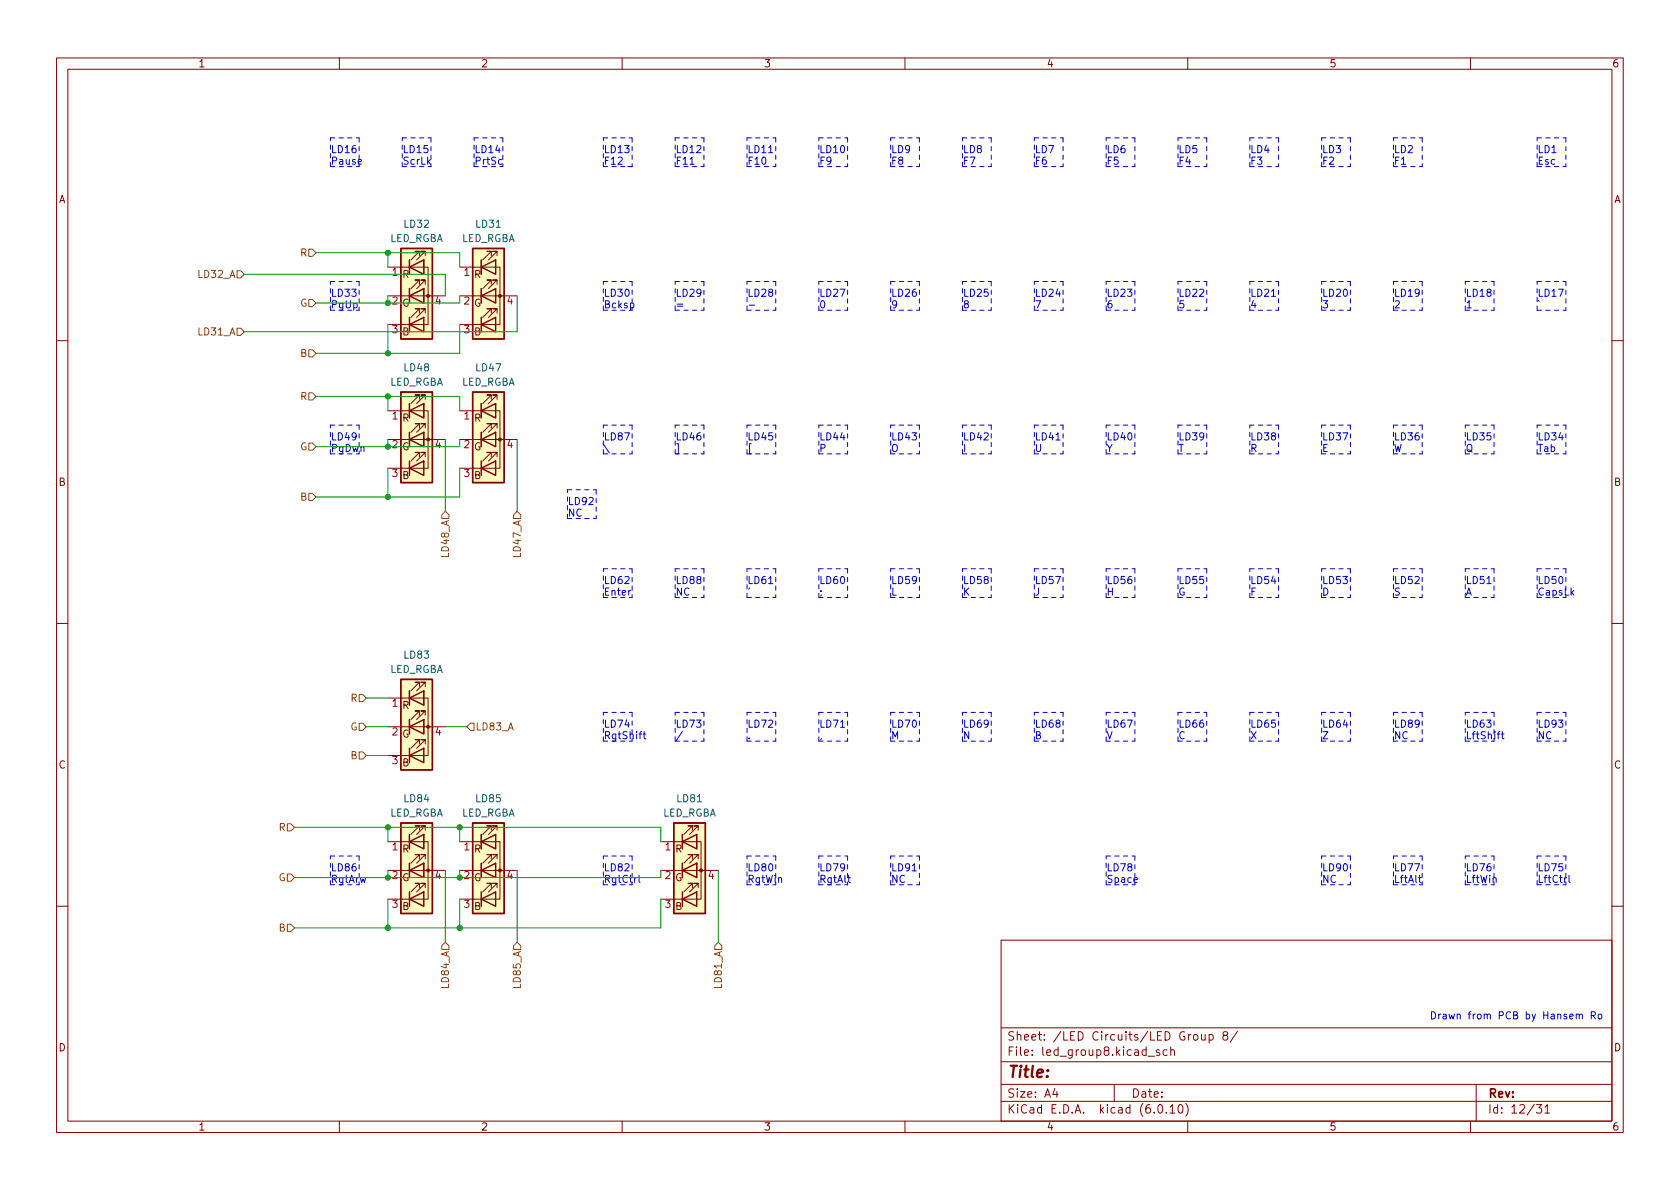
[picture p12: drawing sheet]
<svg xmlns="http://www.w3.org/2000/svg" width="297mm" height="210mm" viewBox="0 0 297 210" stroke-linecap="round" stroke-linejoin="round" font-family="sans-serif">
<g fill="none" stroke="#840000" stroke-width=".18">
<path d="M10 10.2h277v190.1h-277zM12 12.2h273v186.1h-273zM60 10.2v2M110 10.2v2M160 10.2v2M210 10.2v2M260 10.2v2M68.6 47.2h7.1v10.2h-7.1M68.6 52.3h2.5M72.4 51v2.6M72.4 46v2.5M72.4 52.3h6.3"/>
<path d="M74.2 55.4v-.8h-.8h.8l-1.6 1.5M74.2 50.3v-.8h-.8h.8l-1.6 1.5M74.2 45.2v-.8h-.8h.8l-1.6 1.6M74.9 51v2.6zM74.9 51h.1M74.9 46v2.5zM74.9 46h.1M75.2 55.4v-.8h-.8h.8l-1.5 1.5M75.2 50.3v-.8h-.8h.8l-1.5 1.5M75.2 45.2v-.8h-.8h.8l-1.5 1.6M81.3 47.2h7.1v10.2h-7.1M81.3 52.3h2.5"/>
<path d="M85.1 51v2.6M85.1 46v2.5M85.1 52.3h6.3M86.9 55.4v-.8h-.8h.8l-1.6 1.5M86.9 50.3v-.8h-.8h.8l-1.6 1.5M86.9 45.2v-.8h-.8h.8l-1.6 1.6M87.6 51v2.6zM87.6 51h.1M87.6 46v2.5zM87.6 46h.1M87.9 55.4v-.8h-.8h.8l-1.5 1.5M87.9 50.3v-.8h-.8h.8l-1.5 1.5"/>
<path d="M87.9 45.2v-.8h-.8h.8l-1.5 1.6M10 60.2h2M68.6 72.6h7.1v10.2h-7.1M68.6 77.7h2.5M72.4 76.4v2.6M72.4 71.4v2.5M72.4 77.7h6.3M74.2 75.7v-.8h-.8h.8l-1.6 1.5M74.2 70.6v-.8h-.8h.8l-1.6 1.6M74.9 76.4v2.6zM74.9 76.4h.1M74.9 71.4v2.5z"/>
<path d="M74.9 71.4h.1M75.2 75.7v-.8h-.8h.8l-1.5 1.5M75.2 70.6v-.8h-.8h.8l-1.5 1.6M81.3 72.6h7.1v10.2h-7.1M81.3 77.7h2.5M85.1 76.4v2.6M85.1 71.4v2.5M85.1 77.7h6.3M86.9 75.7v-.8h-.8h.8l-1.6 1.5M86.9 70.6v-.8h-.8h.8l-1.6 1.6M87.6 76.4v2.6zM87.6 76.4h.1"/>
<path d="M87.6 71.4v2.5zM87.6 71.4h.1M87.9 75.7v-.8h-.8h.8l-1.5 1.5M87.9 70.6v-.8h-.8h.8l-1.5 1.6M285 60.2h2M74.2 80.8v-.8h-.8h.8l-1.6 1.5M75.2 80.8v-.8h-.8h.8l-1.5 1.5M86.9 80.8v-.8h-.8h.8l-1.6 1.5M87.9 80.8v-.8h-.8h.8l-1.5 1.5M10 110.2h2M285 110.2h2M68.6 123.4h7.1v10.2h-7.1"/>
<path d="M68.6 128.5h2.5M72.4 127.2v2.6M72.4 122.2v2.5M72.4 128.5h6.3M74.2 131.6v-.8h-.8h.8l-1.6 1.5M74.2 126.5v-.8h-.8h.8l-1.6 1.5M74.2 121.4v-.8h-.8h.8l-1.6 1.6M74.9 127.2v2.6zM74.9 127.2h.1M74.9 122.2v2.5zM74.9 122.2h.1M75.2 131.6v-.8h-.8h.8l-1.5 1.5"/>
<path d="M75.2 126.5v-.8h-.8h.8l-1.5 1.5M75.2 121.4v-.8h-.8h.8l-1.5 1.6M68.6 148.8h7.1v10.2h-7.1M68.6 153.9h2.5M72.4 152.6v2.6M72.4 147.6v2.5M72.4 153.9h6.3M74.2 157v-.8h-.8h.8l-1.6 1.5M74.2 151.9v-.8h-.8h.8l-1.6 1.5M74.2 146.8v-.8h-.8h.8l-1.6 1.6M74.9 152.6v2.6zM74.9 152.6h.1"/>
<path d="M74.9 147.6v2.5zM74.9 147.6h.1M75.2 157v-.8h-.8h.8l-1.5 1.5M75.2 151.9v-.8h-.8h.8l-1.5 1.5M75.2 146.8v-.8h-.8h.8l-1.5 1.6M81.3 148.8h7.1v10.2h-7.1M81.3 153.9h2.5M85.1 152.6v2.6M85.1 147.6v2.5M85.1 153.9h6.3M86.9 157v-.8h-.8h.8l-1.6 1.5M86.9 151.9v-.8h-.8h.8l-1.6 1.5"/>
<path d="M86.9 146.8v-.8h-.8h.8l-1.6 1.6M87.6 152.6v2.6zM87.6 152.6h.1M87.6 147.6v2.5zM87.6 147.6h.1M87.9 157v-.8h-.8h.8l-1.5 1.5M87.9 151.9v-.8h-.8h.8l-1.5 1.5M87.9 146.8v-.8h-.8h.8l-1.5 1.6M116.8 148.8h7.2v10.2h-7.2M116.8 153.9h2.6M120.6 152.6v2.6M120.6 147.6v2.5"/>
<path d="M120.6 153.9h6.4M122.4 157v-.8h-.7h.7l-1.5 1.5M122.4 151.9v-.8h-.7h.7l-1.5 1.5M122.4 146.8v-.8h-.7h.7l-1.5 1.6M123.2 152.6v2.6zM123.2 152.6h.1M123.2 147.6v2.5zM123.2 147.6h.1M123.4 157v-.8h-.7h.7l-1.5 1.5M123.4 151.9v-.8h-.7h.7l-1.5 1.5M123.4 146.8v-.8h-.7h.7l-1.5 1.6M10 160.2h2"/>
<path d="M177 166.3h108v32h-108zM285 160.2h2M60 198.3v2M110 198.3v2M160 198.3v2M177 194.8h108M177 191.8h108M177 187.8h108M177 181.8h108M186.5 192.5l-.4 1h1M186.9 193v1M197 191.8v3"/>
<path d="M203 186.8h1.1M204.9 195.4l.2-.1a.81 .81 0 0 1 .6 .7 .81 .81 0 0 1-.3 .8h-.2a.81 .81 0 0 1-.6-.6 .81 .81 0 0 1 .3-.8zM205 185.7l-.4-.1-.2 .2 .1 .3 .5 .1v.4h-.6M206.2 196.7v.1M206.4 185.7l-.5-.1-.3 .3v.4l.2 .3h.6M206.9 195.8l.4-.5v1.5M206.9 196.8h.8M207 185.8l.2-.2 .4 .1v.9M207 185.1v1.5M208.5 195.4l.1-.1a.81 .81 0 0 1 .6 .7 .81 .81 0 0 1-.3 .8h-.1a.81 .81 0 0 1-.6-.6 .81 .81 0 0 1 .3-.8zM209.6 195.1a1.72 1.72 0 0 1 0 2.3M210 198.3v2"/>
<path d="M211.1 183l.4-.1 .3 .3v.4l-.3 .3h-.4l-.1-.3v-.4zM212.4 182.9l.1 1h.4l.2-.1M213.1 182.9v1M213.8 183l.4-.1 .3 .3v.4l-.1 .3h-.6M213.8 182.9v1.5M216.5 183.1l-.3-.3 .1-.2 .2-.2 .4 .1 .2 .2-.1 .2-.6 .2-.2 .3 .1 .4 .2 .1h.4l.2-.3-.1-.4-.2-.1M218.8 182.4l-1.3 1.9M260 198.3v2M261 191.8v6.5M271.7 195.3h.9l-.5 .6 .4 .1v.7l-.2 .1h-.4l-.2-.1M273.1 195.8l.5-.5v1.5M273.1 196.8h.9"/>
</g>
<g fill="#ffffc2" stroke="#ffffc2" stroke-width=".18">
<path d="M119.1 145.5h5.6v16h-5.6z"/>
<path d="M70.9 69.3h5.6v16h-5.6z"/>
<path d="M83.6 69.3h5.6v16h-5.6z"/>
<path d="M70.9 145.5h5.6v16h-5.6z"/>
<path d="M83.6 43.9h5.6v16h-5.6z"/>
<path d="M70.9 120.1h5.6v16h-5.6z"/>
<path d="M70.9 43.9h5.6v16h-5.6z"/>
<path d="M83.6 145.5h5.6v16h-5.6z"/>
</g>
<g fill="none" stroke="#840000" stroke-width=".25">
<path d="M70.9 43.9h5.6v16h-5.6zM72.4 57.4l2.5-1.3v2.6zM72.4 52.3l2.5-1.3v2.6zM72.4 47.2l2.5-1.2v2.5zM72.4 46v2.5M72.4 51v2.6M72.4 56.1v2.6M83.6 43.9h5.6v16h-5.6zM85.1 57.4l2.5-1.3v2.6zM85.1 52.3l2.5-1.3v2.6zM85.1 47.2l2.5-1.2v2.5zM85.1 46v2.5"/>
<path d="M85.1 51v2.6M85.1 56.1v2.6M70.9 69.3h5.6v16h-5.6zM72.4 77.7l2.5-1.3v2.6zM72.4 72.6l2.5-1.2v2.5zM72.4 71.4v2.5M72.4 76.4v2.6M83.6 69.3h5.6v16h-5.6zM85.1 77.7l2.5-1.3v2.6zM85.1 72.6l2.5-1.2v2.5zM85.1 71.4v2.5M85.1 76.4v2.6"/>
<path d="M72.4 82.8l2.5-1.3v2.6zM72.4 81.5v2.6M85.1 82.8l2.5-1.3v2.6zM85.1 81.5v2.6M70.9 120.1h5.6v16h-5.6zM72.4 133.6l2.5-1.3v2.6zM72.4 128.5l2.5-1.3v2.6zM72.4 123.4l2.5-1.2v2.5zM72.4 122.2v2.5M72.4 127.2v2.6M72.4 132.3v2.6M70.9 145.5h5.6v16h-5.6z"/>
<path d="M72.4 159l2.5-1.3v2.6zM72.4 153.9l2.5-1.3v2.6zM72.4 148.8l2.5-1.2v2.5zM72.4 147.6v2.5M72.4 152.6v2.6M72.4 157.7v2.6M83.6 145.5h5.6v16h-5.6zM85.1 159l2.5-1.3v2.6zM85.1 153.9l2.5-1.3v2.6zM85.1 148.8l2.5-1.2v2.5zM85.1 147.6v2.5M85.1 152.6v2.6"/>
<path d="M85.1 157.7v2.6M119.1 145.5h5.6v16h-5.6zM120.6 159l2.6-1.3v2.6zM120.6 153.9l2.6-1.3v2.6zM120.6 148.8l2.6-1.2v2.5zM120.6 147.6v2.5M120.6 152.6v2.6M120.6 157.7v2.6"/>
</g>
<g fill="#840000" stroke="#840000" stroke-width=".18">
<circle cx="124" cy="153.9" r=".25"/>
<circle cx="75.7" cy="77.7" r=".25"/>
<circle cx="88.4" cy="77.7" r=".25"/>
<circle cx="75.7" cy="153.9" r=".25"/>
<circle cx="88.4" cy="52.3" r=".25"/>
<circle cx="75.7" cy="128.5" r=".25"/>
<circle cx="75.7" cy="52.3" r=".25"/>
<circle cx="88.4" cy="153.9" r=".25"/>
</g>
<g fill="none" stroke="#725600" stroke-width=".18">
<path d="M41.9 58h.6l.7 .7-.7 .6h-.6zM41.9 47.9h.6l.7 .6-.7 .6h-.6zM54.6 44.1h.6l.7 .6-.7 .6h-.6zM54.6 53h.6l.7 .6-.7 .6h-.6zM54.6 61.8h.6l.7 .7-.7 .6h-.6zM54.6 78.4h.6l.7 .6-.7 .6h-.6zM54.6 69.5h.6l.7 .6-.7 .6h-.6zM54.6 87.2h.6l.7 .7-.7 .6h-.6zM78.7 90.4l.7 .7v.6h-1.3v-.6zM91.4 90.4l.7 .7v.6h-1.3v-.6zM63.5 133h.6l.7 .6-.7 .6h-.6zM63.5 122.8h.6l.7 .6-.7 .7h-.6z"/>
<path d="M63.5 127.9h.6l.7 .6-.7 .7h-.6zM83.2 127.9h.6v1.3h-.6l-.7-.7zM50.8 154.6h.6l.7 .6-.7 .6h-.6zM50.8 145.7h.6l.7 .6-.7 .6h-.6zM50.8 163.4h.6l.7 .7-.7 .6h-.6zM78.7 166.6l.7 .7v.6h-1.3v-.6zM91.4 166.6l.7 .7v.6h-1.3v-.6zM126.4 167.3l.6-.7 .6 .7v.6h-1.2z"/>
</g>
<g fill="none" stroke="#0000c2" stroke-width=".18">
<path d="M122 29h.7M135.9 27h.7M111.5 53.7l.3-.1 .3 .2-.1 .6h-.5M132.5 54h.9M224.8 52.4h.7M186.7 77.8h.7M111.5 104.4l-.3 .2M135.9 103.2h.7M262.9 103.2h.7M113.7 129.8h.5M113.9 129.4v1.1l.3 .1M120.7 129.3l-1.1 1.7"/>
<path d="M148.6 128.6h.7M264.7 129.8h.5M265.2 129.4l-.3 .2v1M265.4 129.8h.5M265.6 129.4v1.1l.3 .1M113 154.8v1.1l.2 .1M149.9 155.2h.5M150.1 154.8v1.1l.3 .1M161.3 154h.7M250.8 155.2h.5M251 154.8v1.1l.3 .1M277.4 154.8v1.1l.2 .1"/>
<path d="M278.7 179.5l.2-.2 .3 .1v.8M279.2 179.5l.2-.2 .3 .1 .1 .8M281.4 179.6l.6-.1 .1-.2-.1-.3-.6-.1v1.3M281.7 179.6l.4 .6M282.6 179.5l.2-.2 .4 .2v.4l-.1 .2-.3 .1-.2-.1z"/>
</g>
<g fill="none" stroke="#0000c2" stroke-width=".18" stroke-dasharray=".8 .8">
<path d="M58.4 29.5v-5.1M58.4 24.4h5.1M58.4 29.5h5.1M63.5 24.4v5.1M71.1 29.5h5.1M71.1 24.4h5.1M71.1 29.5v-5.1M76.2 24.4v5.1M83.8 29.5v-5.1M83.8 29.5h5.1M83.8 24.4h5.1M88.9 24.4v5.1"/>
<path d="M106.7 29.5h5.1M106.7 29.5v-5.1M106.7 24.4h5.1M111.8 24.4v5.1M111.8 29.5h-1.3M119.4 24.4h5.1M119.4 29.5v-5.1M119.4 29.5h5.1M124.5 24.4v5.1M132.1 24.4h5.1M132.1 29.5h5.1M132.1 29.5v-5.1"/>
<path d="M137.2 24.4v5.1M144.8 24.4h5.1M144.8 29.5v-5.1M144.8 29.5h5.1M149.9 24.4v5.1M157.5 29.5h5.1M157.5 29.5v-5.1M157.5 24.4h5.1M162.6 24.4v5.1M170.2 29.5h5.1M170.2 29.5v-5.1M170.2 24.4h5.1"/>
<path d="M175.3 24.4v5.1M182.9 24.4h5.1M182.9 29.5v-5.1M182.9 29.5h5.1M188 24.4v5.1M195.6 29.5h5.1M195.6 24.4h5.1M195.6 29.5v-5.1M200.7 24.4v5.1M208.3 24.4h5.1M208.3 29.5v-5.1M208.3 29.5h5.1"/>
<path d="M213.4 24.4v5.1M221 29.5v-5.1M221 24.4h5.1M221 29.5h5.1M226.1 24.4v5.1M233.7 29.5h5.1M233.7 29.5v-5.1M233.7 24.4h5.1M238.8 24.4v5.1M246.4 24.4h5.1M246.4 29.5h5.1M246.4 29.5v-5.1"/>
<path d="M251.5 24.4v5.1M271.8 24.4h5.1M271.8 29.5v-5.1M271.8 29.5h5.1M276.9 24.4v5.1M58.4 54.9v-5.1M58.4 49.8h5.1M58.4 54.9h5.1M63.5 49.8v5.1M106.7 54.9h5.1M106.7 54.9v-5.1M106.7 49.8h5.1"/>
<path d="M111.8 49.8v5.1M119.4 54.9v-5.1M119.4 49.8h5.1M119.4 54.9h5.1M124.5 49.8v5.1M132.1 54.9h5.1M132.1 54.9v-5.1M132.1 49.8h5.1M137.2 49.8v5.1M144.8 54.9v-5.1M144.8 54.9h5.1M144.8 49.8h5.1"/>
<path d="M149.9 49.8v5.1M157.5 54.9h5.1M157.5 49.8h5.1M157.5 54.9v-5.1M162.6 49.8v5.1M170.2 49.8h5.1M170.2 54.9v-5.1M170.2 54.9h5.1M175.3 49.8v5.1M182.9 54.9v-5.1M182.9 54.9h5.1M182.9 49.8h5.1"/>
<path d="M188 49.8v5.1M195.6 49.8h5.1M195.6 54.9h5.1M195.6 54.9v-5.1M200.7 49.8v5.1M208.3 54.9h5.1M208.3 54.9v-5.1M208.3 49.8h5.1M213.4 49.8v5.1M221 49.8h5.1M221 54.9v-5.1M221 54.9h5.1"/>
<path d="M226.1 49.8v5.1M233.7 49.8h5.1M233.7 54.9h5.1M233.7 54.9v-5.1M238.8 49.8v5.1M246.4 54.9v-5.1M246.4 49.8h5.1M246.4 54.9h5.1M251.5 49.8v5.1M259.1 49.8h5.1M259.1 54.9v-5.1M259.1 54.9h5.1"/>
<path d="M264.2 49.8v5.1M271.8 49.8h5.1M271.8 54.9v-5.1M271.8 54.9h5.1M276.9 49.8v5.1M58.4 75.2h5.1M63.5 75.2v5.1M106.7 75.2h5.1M111.8 75.2v5.1M119.4 75.2h5.1M124.5 75.2v5.1M132.1 75.2h5.1"/>
<path d="M137.2 75.2v5.1M144.8 75.2h5.1M149.9 75.2v5.1M157.5 75.2h5.1M162.6 75.2v5.1M170.2 75.2h5.1M175.3 75.2v5.1M182.9 75.2h5.1M188 75.2v5.1M195.6 75.2h5.1M200.7 75.2v5.1M208.3 75.2h5.1"/>
<path d="M213.4 75.2v5.1M221 75.2h5.1M226.1 75.2v5.1M233.7 75.2h5.1M238.8 75.2v5.1M246.4 75.2h5.1M251.5 75.2v5.1M259.1 75.2h5.1M264.2 75.2v5.1M271.8 75.2h5.1M276.9 75.2v5.1M58.4 80.3v-5.1"/>
<path d="M58.4 80.3h5.1M100.3 91.7h5.1M100.3 91.7v-5.1M100.3 86.6h5.1M105.4 86.6v5.1M106.7 80.3v-5.1M106.7 80.3h5.1M119.4 80.3v-5.1M119.4 80.3h5.1M132.1 80.3v-5.1M132.1 80.3h5.1M144.8 80.3h5.1"/>
<path d="M144.8 80.3v-5.1M157.5 80.3v-5.1M157.5 80.3h5.1M170.2 80.3h5.1M170.2 80.3v-5.1M182.9 80.3v-5.1M182.9 80.3h5.1M195.6 80.3v-5.1M195.6 80.3h5.1M208.3 80.3v-5.1M208.3 80.3h5.1M221 80.3h5.1"/>
<path d="M221 80.3v-5.1M233.7 80.3v-5.1M233.7 80.3h5.1M246.4 80.3v-5.1M246.4 80.3h5.1M259.1 80.3h5.1M259.1 80.3v-5.1M271.8 80.3v-5.1M271.8 80.3h5.1M106.7 105.7h5.1M106.7 100.6h5.1M106.7 105.7v-5.1"/>
<path d="M111.8 100.6v5.1M119.4 105.7h5.1M119.4 105.7v-5.1M119.4 100.6h5.1M124.5 100.6v5.1M132.1 100.6h5.1M132.1 105.7h5.1M132.1 105.7v-5.1M137.2 100.6v5.1M144.8 100.6h5.1M144.8 105.7v-5.1M144.8 105.7h5.1"/>
<path d="M149.9 100.6v5.1M157.5 105.7h5.1M157.5 100.6h5.1M157.5 105.7v-5.1M162.6 100.6v5.1M170.2 100.6h5.1M170.2 105.7h5.1M170.2 105.7v-5.1M175.3 100.6v5.1M182.9 105.7v-5.1M182.9 100.6h5.1M182.9 105.7h5.1"/>
<path d="M188 100.6v5.1M195.6 105.7v-5.1M195.6 100.6h5.1M195.6 105.7h5.1M200.7 100.6v5.1M208.3 105.7v-5.1M208.3 100.6h5.1M208.3 105.7h5.1M213.4 100.6v5.1M221 105.7h5.1M221 100.6h5.1M221 105.7v-5.1"/>
<path d="M226.1 100.6v5.1M233.7 105.7h5.1M233.7 100.6h5.1M233.7 105.7v-5.1M238.8 100.6v5.1M246.4 105.7h5.1M246.4 105.7v-5.1M246.4 100.6h5.1M251.5 100.6v5.1M259.1 105.7v-5.1M259.1 100.6h5.1M259.1 105.7h5.1"/>
<path d="M264.2 100.6v5.1M271.8 100.6h5.1M271.8 105.7v-5.1M271.8 105.7h5.1M276.9 100.6v5.1M106.7 131.1v-5.1M106.7 126h5.1M106.7 131.1h5.1M111.8 126v5.1M119.4 131.1v-5.1M119.4 126h5.1M119.4 131.1h5.1"/>
<path d="M124.5 126v5.1M132.1 131.1h5.1M132.1 126h5.1M132.1 131.1v-5.1M137.2 126v5.1M144.8 131.1h5.1M144.8 131.1v-5.1M144.8 126h5.1M149.9 126v5.1M157.5 131.1v-5.1M157.5 126h5.1M157.5 131.1h5.1"/>
<path d="M162.6 126v5.1M170.2 131.1v-5.1M170.2 131.1h5.1M170.2 126h5.1M175.3 126v5.1M182.9 131.1v-5.1M182.9 126h5.1M182.9 131.1h5.1M188 126v5.1M195.6 131.1h5.1M195.6 126h5.1M195.6 131.1v-5.1"/>
<path d="M200.7 126v5.1M208.3 126h5.1M208.3 131.1v-5.1M208.3 131.1h5.1M213.4 126v5.1M221 131.1h5.1M221 126h5.1M221 131.1v-5.1M226.1 126v5.1M233.7 131.1v-5.1M233.7 126h5.1M233.7 131.1h5.1"/>
<path d="M238.8 126v5.1M246.4 131.1h5.1M246.4 126h5.1M246.4 131.1v-5.1M251.5 126v5.1M259.1 126h5.1M259.1 131.1h5.1M259.1 131.1v-5.1M264.2 126v5.1M271.8 126h5.1M271.8 131.1h5.1M271.8 131.1v-5.1"/>
<path d="M276.9 126v5.1M58.4 151.4h5.1M58.4 156.5v-5.1M58.4 156.5h5.1M63.5 151.4v5.1M106.7 156.5v-5.1M106.7 151.4h5.1M106.7 156.5h5.1M111.8 151.4v5.1M132.1 156.5v-5.1M132.1 151.4h5.1M132.1 156.5h5.1"/>
<path d="M137.2 151.4v5.1M144.8 156.5h5.1M144.8 151.4h5.1M144.8 156.5v-5.1M149.9 151.4v5.1M157.5 156.5h5.1M157.5 151.4h5.1M157.5 156.5v-5.1M162.6 151.4v5.1M195.6 156.5h5.1M195.6 151.4h5.1M195.6 156.5v-5.1"/>
<path d="M200.7 151.4v5.1M233.7 156.5v-5.1M233.7 151.4h5.1M233.7 156.5h5.1M238.8 151.4v5.1M246.4 151.4h5.1M246.4 156.5h5.1M246.4 156.5v-5.1M251.5 151.4v5.1M259.1 156.5h5.1M259.1 151.4h5.1M259.1 156.5v-5.1"/>
<path d="M264.2 151.4v5.1M271.8 156.5h5.1M271.8 151.4h5.1M271.8 156.5v-5.1M276.9 151.4v5.1"/>
</g>
<g fill="none" stroke="#009600" stroke-width=".18">
<path d="M43.2 48.5h35.5v3.8M55.9 44.7h25.4v2.5M68.6 44.7v2.5M68.6 52.3v1.3M68.6 57.4v5.1M81.3 52.3v1.3h-25.4M81.3 57.4v5.1h-25.4M91.4 52.3v6.4h-48.2M55.9 70.1h25.4v2.5M68.6 70.1v2.5M68.6 77.7v1.3M78.7 77.7v12.7"/>
<path d="M81.3 77.7v1.3h-25.4M91.4 77.7v12.7M68.6 82.8v5.1M81.3 82.8v5.1h-25.4M64.8 123.4h3.8M64.8 128.5h3.8M64.8 133.6h3.8M78.7 128.5h3.8M52.1 146.3h64.7v2.5M68.6 146.3v2.5M68.6 153.9v1.3M68.6 159v5.1"/>
<path d="M78.7 153.9v12.7M81.3 146.3v2.5M81.3 153.9v1.3M81.3 159v5.1M91.4 153.9v12.7M116.8 153.9v1.3h-64.7M116.8 159v5.1h-64.7M127 153.9v12.7"/>
</g>
<g fill="#009600" stroke="#009600" stroke-width=".18">
<circle cx="68.6" cy="164.1" r=".46"/>
<circle cx="81.3" cy="146.3" r=".46"/>
<circle cx="68.6" cy="146.3" r=".46"/>
<circle cx="68.6" cy="155.2" r=".46"/>
<circle cx="68.6" cy="87.9" r=".46"/>
<circle cx="68.6" cy="44.7" r=".46"/>
<circle cx="68.6" cy="70.1" r=".46"/>
<circle cx="68.6" cy="79" r=".46"/>
<circle cx="81.3" cy="164.1" r=".46"/>
<circle cx="81.3" cy="155.2" r=".46"/>
<circle cx="68.6" cy="62.5" r=".46"/>
<circle cx="68.6" cy="53.6" r=".46"/>
</g>
<text font-size="2.8" fill="#840000" x="178" y="190.6">Title:</text>
<g font-size="2.1" fill="#840000">
<text x="178" y="184">Sheet: /LED Circuits/LED Group 8/</text>
<text x="178" y="186.7">File: led_group8.kicad_sch</text>
<text x="178" y="196.9">KiCad E.D.A. kicad (6.0.10)</text>
<text x="178" y="194.1">Size: A4</text>
<text x="200" y="194.1">Date:</text>
<text x="263" y="194.1">Rev:</text>
<text x="263" y="196.9">Id: 12/31</text>
</g>
<g font-size="1.8" fill="#840000">
<text x="35" y="11.9">1</text>
<text x="85" y="11.9">2</text>
<text x="135" y="11.9">3</text>
<text x="185" y="11.9">4</text>
<text x="235" y="11.9">5</text>
<text x="285" y="11.9">6</text>
<text x="10.3" y="35.9">A</text>
<text x="285.3" y="35.9">A</text>
<text x="71.1" y="49.1">R</text>
<text x="83.8" y="49.1">R</text>
<text x="71.1" y="54.2">G</text>
<text x="71.1" y="59.3">B</text>
<text x="83.8" y="54.2">G</text>
<text x="83.8" y="59.3">B</text>
<text x="71.1" y="74.5">R</text>
<text x="83.8" y="74.5">R</text>
<text x="71.1" y="79.6">G</text>
<text x="83.8" y="79.6">G</text>
<text x="10.3" y="85.9">B</text>
<text x="71.1" y="84.7">B</text>
<text x="83.8" y="84.7">B</text>
<text x="285.3" y="85.9">B</text>
<text x="71.1" y="125.3">R</text>
<text x="71.1" y="130.4">G</text>
<text x="10.3" y="135.9">C</text>
<text x="71.1" y="135.5">B</text>
<text x="285.3" y="135.9">C</text>
<text x="71.1" y="155.8">G</text>
<text x="71.1" y="150.7">R</text>
<text x="83.8" y="155.8">G</text>
<text x="83.8" y="150.7">R</text>
<text x="119.3" y="155.8">G</text>
<text x="119.4" y="150.7">R</text>
<text x="71.1" y="160.9">B</text>
<text x="83.8" y="160.9">B</text>
<text x="119.4" y="160.9">B</text>
<text x="10.3" y="185.9">D</text>
<text x="285.3" y="185.9">D</text>
<text x="35" y="199.9">1</text>
<text x="85" y="199.9">2</text>
<text x="135" y="199.9">3</text>
<text x="185" y="199.9">4</text>
<text x="235" y="199.9">5</text>
<text x="285" y="199.9">6</text>
</g>
<g font-size="1.8" fill="#0000c2">
<text x="58.4" y="27.1">LD16</text>
<text x="58.4" y="29.1">Pause</text>
<text x="71.1" y="27.1">LD15</text>
<text x="71.1" y="29.1">ScrLk</text>
<text x="83.8" y="27.1">LD14</text>
<text x="83.8" y="29.1">PrtSc</text>
<text x="106.7" y="27.1">LD13</text>
<text x="106.7" y="29.1">F12</text>
<text x="119.4" y="27.1">LD12</text>
<text x="119.4" y="29.1">F11</text>
<text x="132.1" y="27.1">LD11</text>
<text x="132.1" y="29.1">F10</text>
<text x="144.8" y="27.1">LD10</text>
<text x="144.8" y="29.1">F9</text>
<text x="157.5" y="27.1">LD9</text>
<text x="157.5" y="29.1">F8</text>
<text x="170.2" y="27.1">LD8</text>
<text x="170.2" y="29.1">F7</text>
<text x="182.9" y="27.1">LD7</text>
<text x="182.9" y="29.1">F6</text>
<text x="195.6" y="27.1">LD6</text>
<text x="195.6" y="29.1">F5</text>
<text x="208.3" y="27.1">LD5</text>
<text x="208.3" y="29.1">F4</text>
<text x="221" y="27.1">LD4</text>
<text x="221" y="29.1">F3</text>
<text x="233.7" y="27.1">LD3</text>
<text x="233.7" y="29.1">F2</text>
<text x="246.4" y="27.1">LD2</text>
<text x="246.4" y="29.1">F1</text>
<text x="271.8" y="27.1">LD1</text>
<text x="271.8" y="29.1">Esc</text>
<text x="58.4" y="52.5">LD33</text>
<text x="106.7" y="52.5">LD30</text>
<text x="119.4" y="52.5">LD29</text>
<text x="132.1" y="52.5">LD28</text>
<text x="144.8" y="52.5">LD27</text>
<text x="157.5" y="52.5">LD26</text>
<text x="170.2" y="52.5">LD25</text>
<text x="182.9" y="52.5">LD24</text>
<text x="195.6" y="52.5">LD23</text>
<text x="208.3" y="52.5">LD22</text>
<text x="221" y="52.5">LD21</text>
<text x="233.7" y="52.5">LD20</text>
<text x="246.4" y="52.5">LD19</text>
<text x="259.1" y="52.5">LD18</text>
<text x="271.8" y="52.5">LD17</text>
<text x="58.4" y="54.5">PgUp</text>
<text x="106.7" y="54.5">Bcksp</text>
<text x="119.4" y="54.5">=</text>
<text x="144.8" y="54.5">0</text>
<text x="157.5" y="54.5">9</text>
<text x="170.2" y="54.5">8</text>
<text x="182.9" y="54.5">7</text>
<text x="195.6" y="54.5">6</text>
<text x="208.3" y="54.5">5</text>
<text x="221" y="54.5">4</text>
<text x="233.7" y="54.5">3</text>
<text x="246.4" y="54.5">2</text>
<text x="259.1" y="54.5">1</text>
<text x="271.8" y="54.5">`</text>
<text x="58.4" y="77.9">LD49</text>
<text x="106.7" y="77.9">LD87</text>
<text x="119.4" y="77.9">LD46</text>
<text x="132.1" y="77.9">LD45</text>
<text x="144.8" y="77.9">LD44</text>
<text x="157.5" y="77.9">LD43</text>
<text x="170.2" y="77.9">LD42</text>
<text x="182.9" y="77.9">LD41</text>
<text x="195.6" y="77.9">LD40</text>
<text x="208.3" y="77.9">LD39</text>
<text x="221" y="77.9">LD38</text>
<text x="233.7" y="77.9">LD37</text>
<text x="246.4" y="77.9">LD36</text>
<text x="259.1" y="77.9">LD35</text>
<text x="271.8" y="77.9">LD34</text>
<text x="58.4" y="79.9">PgDwn</text>
<text x="106.7" y="79.9">\</text>
<text x="119.4" y="79.9">]</text>
<text x="132.1" y="79.9">[</text>
<text x="144.8" y="79.9">P</text>
<text x="157.5" y="79.9">O</text>
<text x="170.2" y="79.9">I</text>
<text x="182.9" y="79.9">U</text>
<text x="195.6" y="79.9">Y</text>
<text x="208.3" y="79.9">T</text>
<text x="221" y="79.9">R</text>
<text x="233.7" y="79.9">E</text>
<text x="246.4" y="79.9">W</text>
<text x="259.1" y="79.9">Q</text>
<text x="271.8" y="79.9">Tab</text>
<text x="100.3" y="89.3">LD92</text>
<text x="100.3" y="91.3">NC</text>
<text x="106.7" y="103.3">LD62</text>
<text x="106.7" y="105.3">Enter</text>
<text x="119.4" y="103.3">LD88</text>
<text x="119.4" y="105.3">NC</text>
<text x="132.1" y="103.3">LD61</text>
<text x="132.1" y="105.3">'</text>
<text x="144.8" y="103.3">LD60</text>
<text x="144.8" y="105.3">;</text>
<text x="157.5" y="103.3">LD59</text>
<text x="157.5" y="105.3">L</text>
<text x="170.2" y="103.3">LD58</text>
<text x="170.2" y="105.3">K</text>
<text x="182.9" y="103.3">LD57</text>
<text x="182.9" y="105.3">J</text>
<text x="195.6" y="103.3">LD56</text>
<text x="195.6" y="105.3">H</text>
<text x="208.3" y="103.3">LD55</text>
<text x="208.3" y="105.3">G</text>
<text x="221" y="103.3">LD54</text>
<text x="221" y="105.3">F</text>
<text x="233.7" y="103.3">LD53</text>
<text x="233.7" y="105.3">D</text>
<text x="246.4" y="103.3">LD52</text>
<text x="246.4" y="105.3">S</text>
<text x="259.1" y="103.3">LD51</text>
<text x="259.1" y="105.3">A</text>
<text x="271.8" y="103.3">LD50</text>
<text x="271.8" y="105.3">CapsLk</text>
<text x="106.7" y="128.7">LD74</text>
<text x="106.7" y="130.7">RgtShift</text>
<text x="119.4" y="128.7">LD73</text>
<text x="132.1" y="128.7">LD72</text>
<text x="132.1" y="130.7">.</text>
<text x="144.8" y="128.7">LD71</text>
<text x="144.8" y="130.7">,</text>
<text x="157.5" y="128.7">LD70</text>
<text x="157.5" y="130.7">M</text>
<text x="170.2" y="128.7">LD69</text>
<text x="170.2" y="130.7">N</text>
<text x="182.9" y="128.7">LD68</text>
<text x="182.9" y="130.7">B</text>
<text x="195.6" y="128.7">LD67</text>
<text x="195.6" y="130.7">V</text>
<text x="208.3" y="128.7">LD66</text>
<text x="208.3" y="130.7">C</text>
<text x="221" y="128.7">LD65</text>
<text x="221" y="130.7">X</text>
<text x="233.7" y="128.7">LD64</text>
<text x="233.7" y="130.7">Z</text>
<text x="246.4" y="128.7">LD89</text>
<text x="246.4" y="130.7">NC</text>
<text x="259.1" y="128.7">LD63</text>
<text x="259.1" y="130.7">LftShift</text>
<text x="271.8" y="128.7">LD93</text>
<text x="271.8" y="130.7">NC</text>
<text x="58.4" y="154.1">LD86</text>
<text x="106.7" y="154.1">LD82</text>
<text x="132.1" y="154.1">LD80</text>
<text x="144.8" y="154.1">LD79</text>
<text x="157.5" y="154.1">LD91</text>
<text x="195.6" y="154.1">LD78</text>
<text x="233.7" y="154.1">LD90</text>
<text x="246.4" y="154.1">LD77</text>
<text x="259.1" y="154.1">LD76</text>
<text x="271.8" y="154.1">LD75</text>
<text x="58.4" y="156.1">RgtArw</text>
<text x="106.7" y="156.1">RgtCtrl</text>
<text x="132.1" y="156.1">RgtWin</text>
<text x="144.8" y="156.1">RgtAlt</text>
<text x="157.5" y="156.1">NC</text>
<text x="195.6" y="156.1">Space</text>
<text x="233.7" y="156.1">NC</text>
<text x="246.4" y="156.1">LftAlt</text>
<text x="259.1" y="156.1">LftWin</text>
<text x="271.8" y="156.1">LftCtrl</text>
<text x="252.7" y="180.2">Drawn from PCB by Hansem Ro</text>
</g>
<g font-size="1.8" fill="#006464">
<text x="71.5" y="40.3">LD32</text>
<text x="84.2" y="40.3">LD31</text>
<text x="68.8" y="42.8">LED_RGBA</text>
<text x="81.5" y="42.8">LED_RGBA</text>
<text x="71.5" y="65.7">LD48</text>
<text x="84.2" y="65.7">LD47</text>
<text x="68.8" y="68.2">LED_RGBA</text>
<text x="81.5" y="68.2">LED_RGBA</text>
<text x="68.8" y="119">LED_RGBA</text>
<text x="71.5" y="116.5">LD83</text>
<text x="71.5" y="141.9">LD84</text>
<text x="84.2" y="141.9">LD85</text>
<text x="119.8" y="141.9">LD81</text>
<text x="68.8" y="144.4">LED_RGBA</text>
<text x="81.5" y="144.4">LED_RGBA</text>
<text x="117.1" y="144.4">LED_RGBA</text>
</g>
<g font-size="1.8" fill="#725600">
<text x="53.1" y="45.3">R</text>
<text x="35.1" y="49.1">LD32_A</text>
<text x="35.1" y="59.3">LD31_A</text>
<text x="53" y="54.2">G</text>
<text x="53.1" y="63.1">B</text>
<text x="53.1" y="70.7">R</text>
<text x="53" y="79.6">G</text>
<text x="53.1" y="88.5">B</text>
<text x="79.4" y="98.5" transform="rotate(-90 79.4 98.5)">LD48_A</text>
<text x="92.1" y="98.5" transform="rotate(-90 92.1 98.5)">LD47_A</text>
<text x="62" y="124.1">R</text>
<text x="61.9" y="129.2">G</text>
<text x="84" y="129.2">LD83_A</text>
<text x="62" y="134.2">B</text>
<text x="49.3" y="146.9">R</text>
<text x="49.2" y="155.8">G</text>
<text x="49.3" y="164.7">B</text>
<text x="79.4" y="174.7" transform="rotate(-90 79.4 174.7)">LD84_A</text>
<text x="92.1" y="174.7" transform="rotate(-90 92.1 174.7)">LD85_A</text>
<text x="127.6" y="174.7" transform="rotate(-90 127.6 174.7)">LD81_A</text>
</g>
<g font-size="1.8" fill="#a90000">
<text x="69.4" y="48.8">1</text>
<text x="69.4" y="53.8">2</text>
<text x="77" y="53.8">4</text>
<text x="82.1" y="48.8">1</text>
<text x="82.1" y="53.8">2</text>
<text x="89.7" y="53.8">4</text>
<text x="69.4" y="58.9">3</text>
<text x="82.1" y="58.9">3</text>
<text x="69.4" y="74.2">1</text>
<text x="82.1" y="74.2">1</text>
<text x="69.4" y="79.2">2</text>
<text x="77" y="79.2">4</text>
<text x="82.1" y="79.2">2</text>
<text x="89.7" y="79.2">4</text>
<text x="69.4" y="84.3">3</text>
<text x="82.1" y="84.3">3</text>
<text x="69.4" y="125">1</text>
<text x="69.4" y="130">2</text>
<text x="77" y="130">4</text>
<text x="69.4" y="135.1">3</text>
<text x="69.4" y="150.4">1</text>
<text x="69.4" y="155.4">2</text>
<text x="77" y="155.4">4</text>
<text x="82.1" y="150.4">1</text>
<text x="82.1" y="155.4">2</text>
<text x="89.7" y="155.4">4</text>
<text x="117.6" y="150.4">1</text>
<text x="117.6" y="155.4">2</text>
<text x="125.2" y="155.4">4</text>
<text x="69.4" y="160.5">3</text>
<text x="82.1" y="160.5">3</text>
<text x="117.6" y="160.5">3</text>
</g>
</svg>
